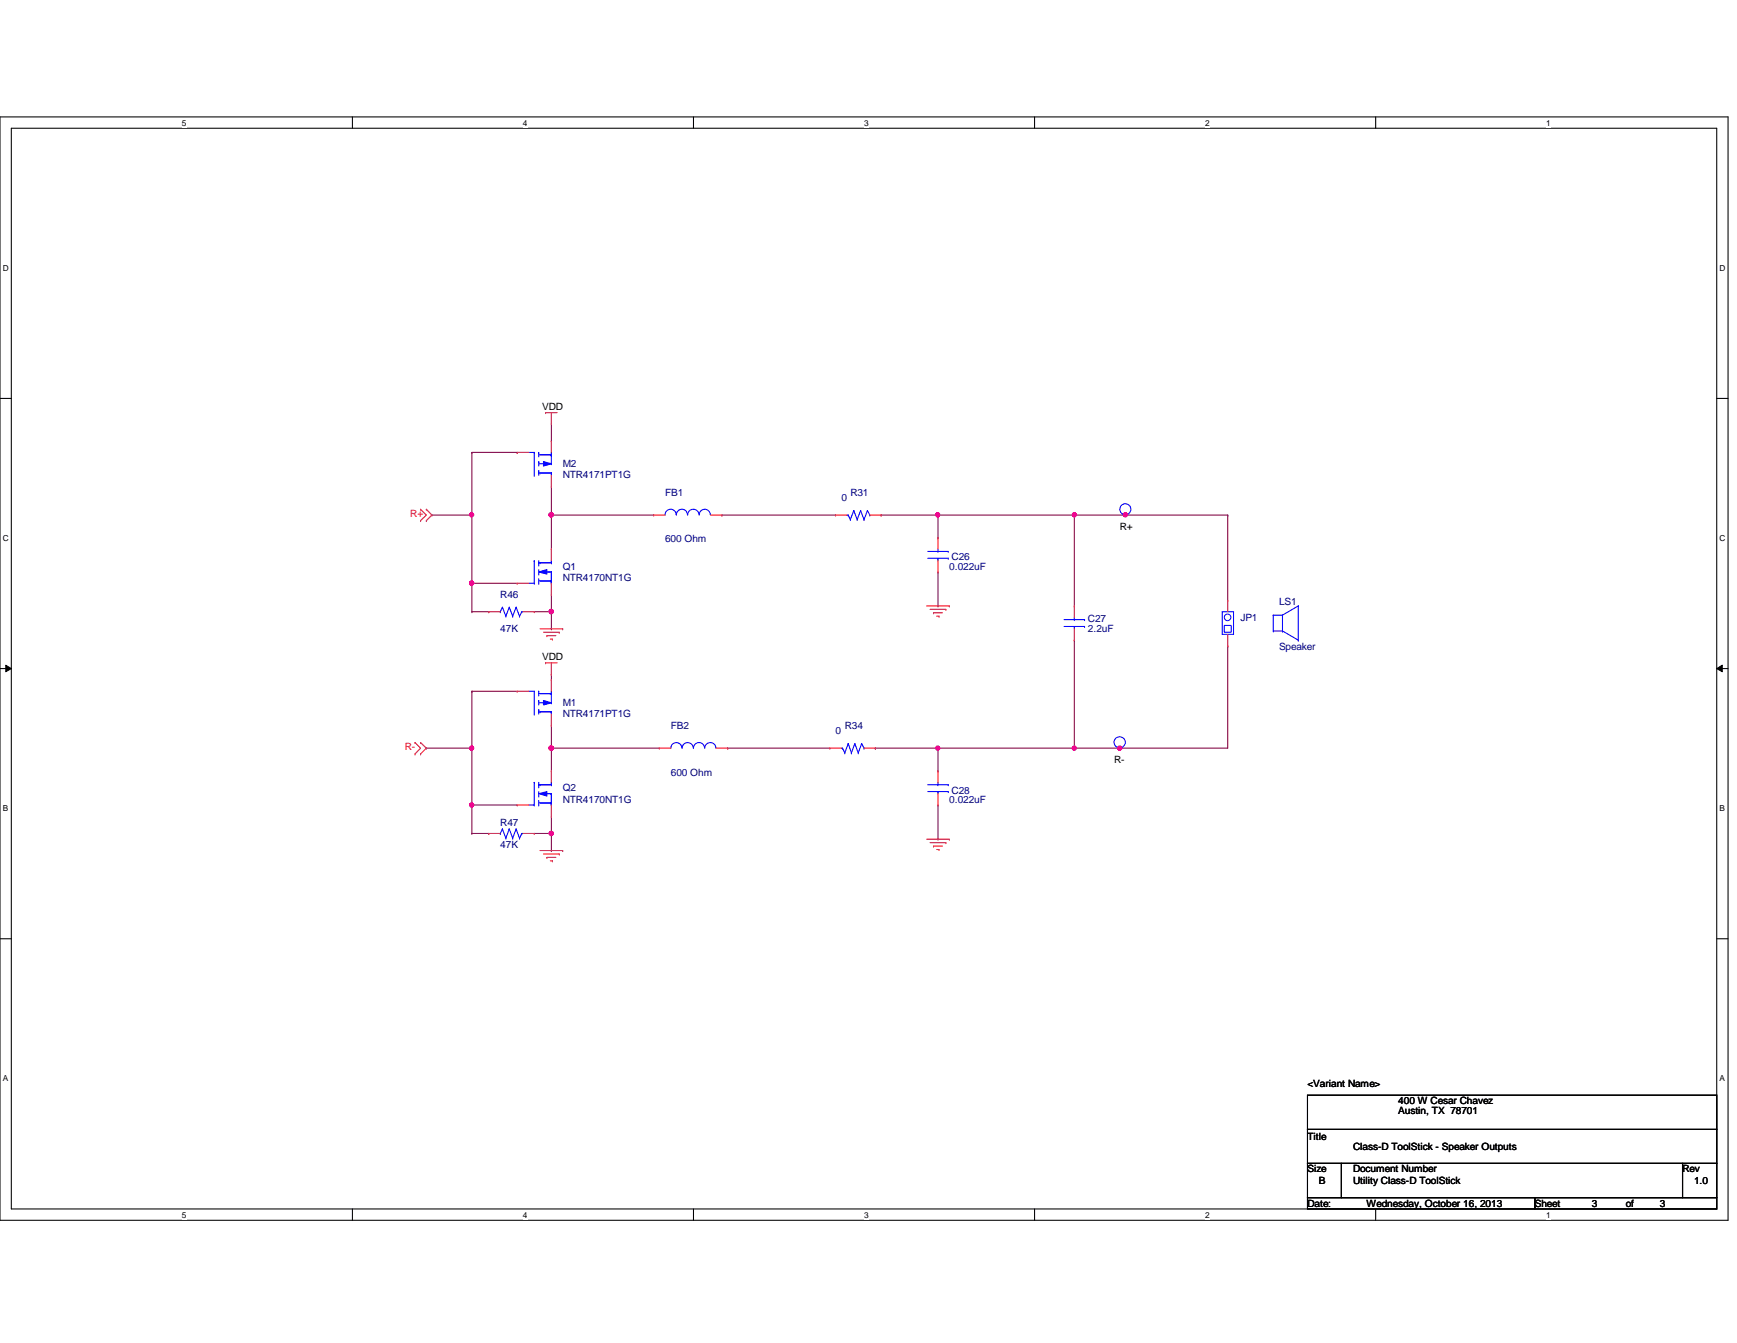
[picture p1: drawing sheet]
<svg xmlns="http://www.w3.org/2000/svg" width="279mm" height="216mm" viewBox="0 0 279 216" stroke-linecap="round" stroke-linejoin="round" font-family="sans-serif">
<path d="M0 18.8h278v177.4h-278zM1.8 20.6h274.3v173.8h-274.3z" fill="none" stroke="#000" stroke-width=".17"/>
<g fill="#fff">
<path d="M29.3 19h.7v1.5h-.7z"/>
<path d="M29.3 194.6h.7v1.4h-.7z"/>
</g>
<path d="M56.7 18.8v1.8M56.7 194.4v1.8" fill="none" stroke="#000" stroke-width=".17"/>
<g fill="#fff">
<path d="M84.1 19h.7v1.5h-.7z"/>
<path d="M84.1 194.6h.7v1.4h-.7z"/>
</g>
<path d="M111.5 18.8v1.8M111.5 194.4v1.8" fill="none" stroke="#000" stroke-width=".17"/>
<g fill="#fff">
<path d="M139 19h.7v1.5h-.7z"/>
<path d="M139 194.6h.7v1.4h-.7z"/>
</g>
<path d="M166.4 18.8v1.8M166.4 194.4v1.8" fill="none" stroke="#000" stroke-width=".17"/>
<g fill="#fff">
<path d="M193.8 19h.8v1.5h-.8z"/>
<path d="M193.8 194.6h.8v1.4h-.8z"/>
</g>
<path d="M221.3 18.8v1.8M221.3 194.4v1.8" fill="none" stroke="#000" stroke-width=".17"/>
<g fill="#fff">
<path d="M248.7 19h.7v1.5h-.7z"/>
<path d="M248.7 194.6h.7v1.4h-.7z"/>
<path d="M.5 42.3h.9v1.5h-.9z"/>
<path d="M276.6 42.3h.9v1.5h-.9z"/>
<path d="M.5 85.8h.9v1.4h-.9z"/>
<path d="M276.6 85.8h.9v1.4h-.9z"/>
</g>
<path d="M0 64.1h1.8M276.1 64.1h1.9" fill="none" stroke="#000" stroke-width=".17"/>
<g fill="#fff">
<path d="M.5 129.2h.8v1.5h-.8z"/>
<path d="M276.6 129.2h.9v1.5h-.9z"/>
</g>
<path d="M0 107.5h1.8M276.1 107.5h1.9" fill="none" stroke="#000" stroke-width=".17"/>
<path d="M.9 106.9l.9 .6-.9 .5zM276.1 107.5l.9-.6v1.1z" fill="#000"/>
<path d="M.9 106.9l.9 .6-.9 .5zM276.1 107.5l.9-.6v1.1z" fill="none" stroke="#000" stroke-width=".16"/>
<g fill="#fff">
<path d="M.5 172.6h.8v1.5h-.8z"/>
<path d="M276.6 172.6h.9v1.5h-.9z"/>
</g>
<path d="M0 150.9h1.8M276.1 150.9h1.9" fill="none" stroke="#000" stroke-width=".17"/>
<path d="M197.5 82.8h.1M197.5 82.8v13.7M197.5 103.8h.1M197.5 103.8v16.5M68.6 120.3h.1M68.6 120.3h7.3" fill="none" stroke="#800040" stroke-width=".17"/>
<circle cx="75.9" cy="120.3" r=".34" fill="#f0f"/>
<circle cx="75.9" cy="120.3" r=".34" fill="none" stroke="#f0f" stroke-width=".17"/>
<path d="M69.5 82.8h.1M69.5 82.8h6.4M88.7 82.8h.1M88.7 82.8h16.5" fill="none" stroke="#800040" stroke-width=".17"/>
<circle cx="88.7" cy="82.8" r=".36" fill="#f0f"/>
<circle cx="88.7" cy="82.8" r=".36" fill="none" stroke="#f0f" stroke-width=".17"/>
<path d="M75.9 98.3h.1M75.9 93.8v4.5M75.9 98.3h2.7M78.6 98.3h.1M85.9 98.3h2.8M88.7 98.3h.1M116.1 82.8h.1M116.1 82.8h18.3M117.1 120.3h.1M117.1 120.3h16.4" fill="none" stroke="#800040" stroke-width=".17"/>
<circle cx="88.7" cy="98.3" r=".37" fill="#f0f"/>
<circle cx="88.7" cy="98.3" r=".37" fill="none" stroke="#f0f" stroke-width=".17"/>
<path d="M88.7 98.3v2.8M181.1 82.8h.1M181.1 82.8h16.4M88.7 101.1h.1M88.7 108.4h.1M88.7 108.4v.9" fill="none" stroke="#800040" stroke-width=".17"/>
<circle cx="181" cy="82.8" r=".34" fill="#f0f"/>
<circle cx="181" cy="82.8" r=".34" fill="none" stroke="#f0f" stroke-width=".17"/>
<path d="M180.1 120.3h.1M180.1 120.3h17.4" fill="none" stroke="#800040" stroke-width=".17"/>
<circle cx="180.1" cy="120.3" r=".36" fill="#f0f"/>
<circle cx="180.1" cy="120.3" r=".36" fill="none" stroke="#f0f" stroke-width=".17"/>
<path d="M88.7 82.8h.1M88.7 82.8v5.5" fill="none" stroke="#800040" stroke-width=".17"/>
<circle cx="88.7" cy="82.8" r=".36" fill="#f0f"/>
<circle cx="88.7" cy="82.8" r=".36" fill="none" stroke="#f0f" stroke-width=".17"/>
<path d="M88.7 98.3h.1M88.7 95.6v2.7M88.7 116.6h.1M88.7 116.6v3.7" fill="none" stroke="#800040" stroke-width=".17"/>
<circle cx="88.7" cy="120.3" r=".36" fill="#f0f"/>
<circle cx="88.7" cy="120.3" r=".36" fill="none" stroke="#f0f" stroke-width=".17"/>
<path d="M75.9 93.8h.1M75.9 93.8h7.3" fill="none" stroke="#800040" stroke-width=".17"/>
<circle cx="75.8" cy="93.7" r=".35" fill="#f0f"/>
<circle cx="75.8" cy="93.7" r=".35" fill="none" stroke="#f0f" stroke-width=".17"/>
<path d="M75.9 82.8h.1M75.9 82.8v11" fill="none" stroke="#800040" stroke-width=".17"/>
<circle cx="75.9" cy="82.8" r=".34" fill="#f0f"/>
<circle cx="75.9" cy="82.8" r=".34" fill="none" stroke="#f0f" stroke-width=".17"/>
<path d="M75.9 111.1h.1M75.9 111.1h7.3M75.9 111.1v9.2M88.7 120.3h.1M88.7 120.3h17.3" fill="none" stroke="#800040" stroke-width=".17"/>
<circle cx="88.7" cy="120.3" r=".36" fill="#f0f"/>
<circle cx="88.7" cy="120.3" r=".36" fill="none" stroke="#f0f" stroke-width=".17"/>
<path d="M75.9 134h.1M75.9 129.4v4.6M140.8 120.3h.1M140.8 120.3h10.1" fill="none" stroke="#800040" stroke-width=".17"/>
<circle cx="75.9" cy="129.4" r=".34" fill="#f0f"/>
<circle cx="75.9" cy="129.4" r=".34" fill="none" stroke="#f0f" stroke-width=".17"/>
<path d="M75.9 134h2.7M78.6 134h.1M85.9 134h2.8M88.7 134h.1" fill="none" stroke="#800040" stroke-width=".17"/>
<circle cx="88.7" cy="134" r=".36" fill="#f0f"/>
<circle cx="88.7" cy="134" r=".36" fill="none" stroke="#f0f" stroke-width=".17"/>
<g fill="none" stroke="#800040" stroke-width=".17">
<path d="M88.7 70.9h.1M88.7 68.2v2.7M88.7 78.2v4.6M88.7 82.8h.1M141.7 82.8h.1M141.7 82.8h31.1M150.9 97.4h.1M150.9 82.8h.1M150.9 82.8v3.6M150.9 91.9v5.5M75.9 129.4h.1M75.9 129.4h7.3"/>
<path d="M88.7 136.7h.1M88.7 134h.1M88.7 131.3v5.4"/>
</g>
<circle cx="172.8" cy="82.8" r=".34" fill="#f0f"/>
<circle cx="172.8" cy="82.8" r=".34" fill="none" stroke="#f0f" stroke-width=".17"/>
<circle cx="150.8" cy="82.8" r=".34" fill="#f0f"/>
<circle cx="150.8" cy="82.8" r=".34" fill="none" stroke="#f0f" stroke-width=".17"/>
<path d="M172.8 82.8h.1M172.8 82.8v14.6M172.8 82.8h8.3M172.8 102.9h.1M172.8 102.9v17.4M150.9 134.9h.1M150.9 120.3h.1M150.9 120.3v3.7M150.9 129.4v5.5M150.9 120.3h29.2M172.8 120.3h.1" fill="none" stroke="#800040" stroke-width=".17"/>
<circle cx="172.8" cy="120.3" r=".34" fill="#f0f"/>
<circle cx="172.8" cy="120.3" r=".34" fill="none" stroke="#f0f" stroke-width=".17"/>
<circle cx="150.8" cy="120.3" r=".34" fill="#f0f"/>
<circle cx="150.8" cy="120.3" r=".34" fill="none" stroke="#f0f" stroke-width=".17"/>
<path d="M75.9 72.7h.1M75.9 72.7v10.1M75.9 72.7h7.3M83.2 72.7h.1M75.9 120.3h.1M75.9 120.3v9.1M88.7 120.3h.1M88.7 120.3v3.7" fill="none" stroke="#800040" stroke-width=".17"/>
<g fill="none" stroke="#f00" stroke-width=".17">
<path d="M87.8 66.3h.1M87.8 66.3h1.8M88.7 68.2h.1M88.7 66.3v1.9M67.6 81.9h.1M67.6 83.7h.1M67.6 81.9l1 .9-1 .9M68.6 83.7h.1M68.6 81.9h.1M68.6 81.9l.9 .9-.9 .9M149.1 97.4h3.6M149.6 98h2.5"/>
<path d="M150.2 98.5h.1M150.2 98.5h1.4M150.7 99.1h.3M151 99.1h.1M152.1 98h.1M152.7 97.4h.1M197.5 96.5h.1M197.5 96.5v1.8M66.8 119.4h.1M66.8 119.4l.8 .9-.8 .9M67.6 119.4h.1M67.6 119.4l1 .9-1 .9"/>
<path d="M86.9 101.1h3.6M87.4 101.6h2.6M87.8 106.6h.1M87.8 106.6h1.8M88 102.2h.1M88 102.2h1.4M88.5 102.7h.4M88.7 108.4h.1M88.7 106.6v1.8M88.9 102.7h.1M90 101.6h.1M90.5 101.1h.1"/>
<path d="M197.5 103.8h.1M197.5 102v1.8M66.8 121.2h.1M67.6 121.2h.1M78.6 134h.1M78.6 134h1.9M84.1 134h1.8M85.9 134h.1M86.9 136.7h3.6M87.4 137.3h2.6M88 137.8h.1M88 137.8h1.4"/>
<path d="M88.5 138.4h.4M88.9 138.4h.1M90 137.3h.1M90.5 136.7h.1M133.5 120.3h.1M133.5 120.3h1.8M139 120.3h1.8M140.8 120.3h.1M149.1 134.9h3.6M149.6 135.5h2.5M150.2 136h.1M150.2 136h1.4"/>
<path d="M150.7 136.6h.3M151 136.6h.1M152.1 135.5h.1M152.7 134.9h.1M180.1 120.3h.1"/>
</g>
<path d="M210.3 176.1h65.8v5.5h-65.8zM210.3 181.6h65.8v5.4h-65.8zM210.3 187h5.5v5.5h-5.5zM210.3 192.5h36.6v1.9h-36.6zM215.8 187h54.8v5.5h-54.8zM246.9 192.5h29.2v1.9h-29.2zM270.6 187h5.5v5.5h-5.5z" fill="none" stroke="#000" stroke-width=".17"/>
<g fill="none" stroke="#00f" stroke-width=".17">
<path d="M196.6 98.3h1.8v3.7h-1.8zM204.8 98.9h.1M204.8 98.9h1.5M204.8 98.9v2.5M206.3 98.9h.1M206.3 98.9v2.5M208.8 97.4h.1M208.8 97.4l-2.5 1.5M208.8 97.4v5.5M136.4 119.5h.1M136.4 119.5l-.5 1.5M136.4 119.5l.5 1.5"/>
<path d="M137.5 119.5h.1M137.5 119.5l-.6 1.5M137.5 119.5l.5 1.5M138.6 119.5h.1M138.6 119.5l-.6 1.5M138.6 119.5l.4 .8M196.9 100.5h1.1v1.1h-1.1zM204.8 101.4h.1M204.8 101.4h1.5M206.3 101.4h.1M206.3 101.4l2.5 1.5M208.8 102.9h.1"/>
<path d="M80.5 134h.1M80.8 133.3h.1M80.8 133.3l.6 1.4M80.8 133.3l-.3 .7M81.4 134.7h.1M81.9 133.3h.1M81.9 133.3l.6 1.4M81.9 133.3l-.5 1.4M82.5 134.7h.1M83 133.3h.1M83 133.3l.6 1.4M83 133.3l-.5 1.4"/>
<path d="M83.6 134.7h.1M83.9 134h.1M83.9 134l-.3 .7M83.9 134h.2M85 129.4h.9M85.9 129.4h.1M85.9 125.8h.1M85.9 125.8v3.6M86.7 126.2h.1M86.7 129.4h.1M86.7 126.2h2M86.7 129.1h2"/>
<path d="M86.7 128.7v.7M86.9 126.2h.1M87.6 127.6h1.1M88.5 129.1h.1M88.7 126.2h.1M88.7 127.6h.1M88.7 129.4h.1M88.7 129.1h.1M88.7 125.8v.4M88.7 127.6v1.8M135.3 120.3h.2M135.5 120.3h.1"/>
<path d="M135.5 120.3l.4 .7M135.9 121h.1M136.9 121h.1M138 121h.1M139 120.3h.1"/>
<circle cx="197.5" cy="99.2" r=".54"/>
<circle cx="180.1" cy="119.3" r=".91"/>
</g>
<path d="M86.7 127.6l1.3-.3v.7z" fill="#00f"/>
<g fill="none" stroke="#00f" stroke-width=".17">
<path d="M85 93.8h.9M85.9 93.8h.1M85.9 90.1h.1M85.9 90.1v3.7M86.7 90.5h.1M86.7 93.8h.1M86.7 93v.8M86.7 90.5h2M86.7 93.4h2M86.9 90.5h.1M87.6 91.9h1.1M88.5 93.4h.1"/>
<path d="M88.7 90.5h.1M88.7 91.9h.1M88.7 93.8h.1M88.7 93.4h.1M88.7 90.1v.4M88.7 91.9v1.9M149.2 88.6h3.3M149.2 89.7h3.3M150.9 89.7h.1M150.9 88.6h.1M150.9 88.3v.3M150.9 89.7v.4"/>
<path d="M152.5 88.6h.1M152.5 89.7h.1M86.7 127.6l1.3-.3v.7zM86.7 128h.1M86.7 126.5h.1M86.7 125.8v.7M86.7 127.3v.7"/>
</g>
<path d="M150.9 91.9h.1M150.9 86.4h.1M150.9 86.4v1.9M150.9 90.1v1.8M83.2 129.4h.1M83.2 129.4h1.8M88.7 124h.1M88.7 131.3h.1M88.7 124v1.8M88.7 129.4v1.9" fill="none" stroke="#f00" stroke-width=".17"/>
<path d="M86.7 91.9l1.3-.3v.7z" fill="#00f"/>
<g fill="none" stroke="#00f" stroke-width=".17">
<path d="M86.7 91.9l1.3-.3v.7zM86.7 92.3h.1M86.7 90.8h.1M86.7 90.1v.7M86.7 91.6v.7M108.8 82.8a.89 .89 0 0 0-1-.9 .89 .89 0 0 0-.8 .9M110.6 82.8a.89 .89 0 0 0-.9-.9 .89 .89 0 0 0-.9 .9M112.4 82.8a.91 .91 0 0 0-.9-.9 .91 .91 0 0 0-.9 .9M114.3 82.8a.89 .89 0 0 0-1-.9 .89 .89 0 0 0-.8 .9M171.2 99.6h3.3M172.8 99.6h.1M172.8 99.3v.3"/>
<path d="M174.5 99.6h.1M85 111.1h.9M85.9 111.1h.1M85.9 114.8h.1M85.9 111.1v3.7M86.7 114.4h.1M86.7 111.1h.1M86.7 111.1v.8M86.7 114.4h2M86.7 113h1.1M86.7 111.5h2M86.9 114.4h.1"/>
<path d="M87.8 113h.1M88 113h.7M88.5 111.5h.1M88.7 114.4h.1M88.7 113h.1M88.7 111.5h.1M88.7 111.1h.1M88.7 111.1v1.9M88.7 114.4v.4M171.2 100.7h3.3M172.8 100.7h.1M172.8 100.7v.4"/>
<path d="M174.5 100.7h.1M149.2 126.2h3.3M149.2 127.3h3.3M150.9 127.3h.1M150.9 126.2h.1M150.9 125.8v.4M150.9 127.3v.3M152.5 126.2h.1M152.5 127.3h.1"/>
<circle cx="181" cy="81.9" r=".89"/>
</g>
<g fill="none" stroke="#f00" stroke-width=".17">
<path d="M83.2 93.8h.1M83.2 93.8h1.8M88.7 88.3h.1M88.7 95.6h.1M88.7 88.3v1.8M88.7 93.8v1.8M105.2 82.8h.1M105.2 82.8h1.8M114.3 82.8h1.8M116.1 82.8h.1M172.8 97.4h.1M172.8 97.4v1.9"/>
<path d="M181.1 82.8h.1M172.8 102.9h.1M172.8 101.1v1.8M150.9 129.4h.1M150.9 124h.1M150.9 124v1.8M150.9 127.6v1.8"/>
</g>
<path d="M87.4 112.6l1.3 .4-1.3 .3z" fill="#00f"/>
<g fill="none" stroke="#00f" stroke-width=".17">
<path d="M85 72.7h.9M85.9 72.7h.1M85.9 76.4h.1M85.9 72.7v3.7M86.7 76h.1M86.7 72.7h.1M86.7 72.7v.7M86.7 76h2M86.7 74.5h1.1M86.7 73.1h2M86.9 76h.1M87.8 74.5h.1"/>
<path d="M88 74.5h.7M88.5 73.1h.1M88.7 76h.1M88.7 74.5h.1M88.7 73.1h.1M88.7 72.7h.1M88.7 72.7v1.8M88.7 76v.4M80.5 98.3h.1M80.8 97.6h.1M80.8 97.6l.6 1.5M80.8 97.6l-.3 .7"/>
<path d="M81.4 99.1h.1M81.9 97.6h.1M81.9 97.6l.6 1.5M81.9 97.6l-.5 1.5M82.5 99.1h.1M83 97.6h.1M83 97.6l.6 1.5M83 97.6l-.5 1.5M83.6 99.1h.1M83.9 98.3h.1M83.9 98.3l-.3 .8M83.9 98.3h.2"/>
<path d="M136.2 82.8h.2M136.4 82.8h.1M136.4 82.8l.4 .7M136.8 83.5h.1M137.3 82.1h.1M137.3 82.1l-.5 1.4M137.3 82.1l.6 1.4M137.9 83.5h.1M138.4 82.1h.1M138.4 82.1l-.5 1.4M138.4 82.1l.6 1.4M139 83.5h.1"/>
<path d="M139.5 82.1h.1M139.5 82.1l-.5 1.4M139.5 82.1l.4 .7M139.9 82.8h.1M86.7 112.6h.1M86.7 114.1h.1M86.7 112.6v.7M86.7 114.1v.7M87.4 112.6l1.3 .4-1.3 .3zM107.9 120.3a.89 .89 0 0 1 .9-.9 .89 .89 0 0 1 .9 .9M109.7 120.3a.89 .89 0 0 1 .9-.9 .89 .89 0 0 1 .9 .9M111.5 120.3a.89 .89 0 0 1 .9-.9 .89 .89 0 0 1 .9 .9"/>
<path d="M113.4 120.3a.89 .89 0 0 1 .9-.9 .89 .89 0 0 1 .8 .9"/>
</g>
<g fill="none" stroke="#f00" stroke-width=".17">
<path d="M78.6 98.3h.1M78.6 98.3h1.9M84.1 98.3h1.8M85.9 98.3h.1M134.4 82.8h.1M134.4 82.8h1.8M139.9 82.8h1.8M141.7 82.8h.1M83.2 111.1h.1M83.2 111.1h1.8M88.7 116.6h.1M88.7 109.3h.1"/>
<path d="M88.7 109.3v1.8M88.7 114.8v1.8M106 120.3h.1M106 120.3h1.9M115.2 120.3h1.9M117.1 120.3h.1"/>
</g>
<path d="M87.4 74.2l1.3 .3-1.3 .4z" fill="#00f"/>
<path d="M86.7 74.2h.1M86.7 75.6h.1M86.7 74.2v.7M86.7 75.6v.8M87.4 74.2l1.3 .3-1.3 .4z" fill="none" stroke="#00f" stroke-width=".17"/>
<path d="M83.2 72.7h.1M83.2 72.7h1.8M88.7 78.2h.1M88.7 70.9h.1M88.7 70.9v1.8M88.7 76.4v1.8" fill="none" stroke="#f00" stroke-width=".17"/>
<circle cx="75.9" cy="120.3" r=".34" fill="#f0f"/>
<circle cx="75.9" cy="120.3" r=".34" fill="none" stroke="#f0f" stroke-width=".17"/>
<circle cx="88.7" cy="82.8" r=".36" fill="#f0f"/>
<circle cx="88.7" cy="82.8" r=".36" fill="none" stroke="#f0f" stroke-width=".17"/>
<circle cx="88.7" cy="98.3" r=".37" fill="#f0f"/>
<circle cx="88.7" cy="98.3" r=".37" fill="none" stroke="#f0f" stroke-width=".17"/>
<circle cx="181" cy="82.8" r=".34" fill="#f0f"/>
<circle cx="181" cy="82.8" r=".34" fill="none" stroke="#f0f" stroke-width=".17"/>
<circle cx="180.1" cy="120.3" r=".36" fill="#f0f"/>
<circle cx="180.1" cy="120.3" r=".36" fill="none" stroke="#f0f" stroke-width=".17"/>
<circle cx="88.7" cy="82.8" r=".36" fill="#f0f"/>
<circle cx="88.7" cy="82.8" r=".36" fill="none" stroke="#f0f" stroke-width=".17"/>
<circle cx="88.7" cy="120.3" r=".36" fill="#f0f"/>
<circle cx="88.7" cy="120.3" r=".36" fill="none" stroke="#f0f" stroke-width=".17"/>
<circle cx="75.8" cy="93.7" r=".35" fill="#f0f"/>
<circle cx="75.8" cy="93.7" r=".35" fill="none" stroke="#f0f" stroke-width=".17"/>
<circle cx="75.9" cy="82.8" r=".34" fill="#f0f"/>
<circle cx="75.9" cy="82.8" r=".34" fill="none" stroke="#f0f" stroke-width=".17"/>
<circle cx="88.7" cy="120.3" r=".36" fill="#f0f"/>
<circle cx="88.7" cy="120.3" r=".36" fill="none" stroke="#f0f" stroke-width=".17"/>
<circle cx="75.9" cy="129.4" r=".34" fill="#f0f"/>
<circle cx="75.9" cy="129.4" r=".34" fill="none" stroke="#f0f" stroke-width=".17"/>
<circle cx="88.7" cy="134" r=".36" fill="#f0f"/>
<circle cx="88.7" cy="134" r=".36" fill="none" stroke="#f0f" stroke-width=".17"/>
<circle cx="172.8" cy="82.8" r=".34" fill="#f0f"/>
<circle cx="172.8" cy="82.8" r=".34" fill="none" stroke="#f0f" stroke-width=".17"/>
<circle cx="150.8" cy="82.8" r=".34" fill="#f0f"/>
<circle cx="150.8" cy="82.8" r=".34" fill="none" stroke="#f0f" stroke-width=".17"/>
<circle cx="172.8" cy="120.3" r=".34" fill="#f0f"/>
<circle cx="172.8" cy="120.3" r=".34" fill="none" stroke="#f0f" stroke-width=".17"/>
<circle cx="150.8" cy="120.3" r=".34" fill="#f0f"/>
<circle cx="150.8" cy="120.3" r=".34" fill="none" stroke="#f0f" stroke-width=".17"/>
<g font-size="1.6">
<text x="87.2" y="66">VDD</text>
<text x="180.1" y="85.1">R+</text>
<text x="87.2" y="106.2">VDD</text>
<text x="179.2" y="122.6">R-</text>
<text x="210.3" y="174.8">&lt;Variant Name&gt;</text>
<text x="224.9" y="177.5">400 W Cesar Chavez</text>
<text x="224.9" y="179.2">Austin, TX 78701</text>
<text x="210.3" y="183.3">Title</text>
<text x="217.6" y="184.8">Class-D ToolStick - Speaker Outputs</text>
<text x="210.3" y="188.5">Size</text>
<text x="212.1" y="190.3">B</text>
<text x="217.6" y="188.5">Document Number</text>
<text x="217.6" y="190.3">Utility Class-D ToolStick</text>
<text x="270.6" y="188.5">Rev</text>
<text x="272.5" y="190.3">1.0</text>
<text x="210.3" y="194">Date:</text>
<text x="219.8" y="194">Wednesday, October 16, 2013</text>
<text x="246.9" y="194">Sheet</text>
<text x="256" y="194">3</text>
<text x="261.5" y="194">of</text>
<text x="267" y="194">3</text>
</g>
<g font-size="1.6" fill="#000080">
<text x="90.5" y="75.1">M2</text>
<text x="90.5" y="76.9">NTR4171PT1G</text>
<text x="107" y="79.7">FB1</text>
<text x="135.3" y="80.6">0</text>
<text x="136.8" y="79.7">R31</text>
<text x="107" y="87.2">600 Ohm</text>
<text x="90.5" y="91.6">Q1</text>
<text x="90.5" y="93.4">NTR4170NT1G</text>
<text x="152.7" y="91.6">0.022uF</text>
<text x="153.1" y="90.1">C26</text>
<text x="80.5" y="96.1">R46</text>
<text x="80.5" y="101.6">47K</text>
<text x="175" y="99.9">C27</text>
<text x="175" y="101.6">2.2uF</text>
<text x="199.5" y="99.8">JP1</text>
<text x="205.7" y="97.2">LS1</text>
<text x="205.7" y="104.5">Speaker</text>
<text x="90.5" y="113.5">M1</text>
<text x="90.5" y="115.3">NTR4171PT1G</text>
<text x="107.9" y="117.1">FB2</text>
<text x="134.4" y="118.1">0</text>
<text x="135.9" y="117.1">R34</text>
<text x="107.9" y="124.7">600 Ohm</text>
<text x="90.5" y="127.2">Q2</text>
<text x="90.5" y="129">NTR4170NT1G</text>
<text x="152.7" y="129">0.022uF</text>
<text x="153.1" y="127.6">C28</text>
<text x="80.5" y="132.7">R47</text>
<text x="80.5" y="136.4">47K</text>
</g>
<g font-size="1.6" fill="#f00">
<text x="66" y="83.1">R+</text>
<text x="65.1" y="120.6">R-</text>
</g>
<g font-size="1.3">
<text x="29.3" y="20.2">5</text>
<text x="84.1" y="20.2">4</text>
<text x="139" y="20.2">3</text>
<text x="193.8" y="20.2">2</text>
<text x="248.7" y="20.2">1</text>
<text x=".5" y="43.5">D</text>
<text x="276.6" y="43.5">D</text>
<text x=".5" y="87">C</text>
<text x="276.6" y="87">C</text>
<text x=".5" y="130.4">B</text>
<text x="276.6" y="130.4">B</text>
<text x=".5" y="173.8">A</text>
<text x="276.6" y="173.8">A</text>
<text x="29.3" y="195.7">5</text>
<text x="84.1" y="195.7">4</text>
<text x="139" y="195.7">3</text>
<text x="193.8" y="195.7">2</text>
<text x="248.7" y="195.7">1</text>
</g>
</svg>
